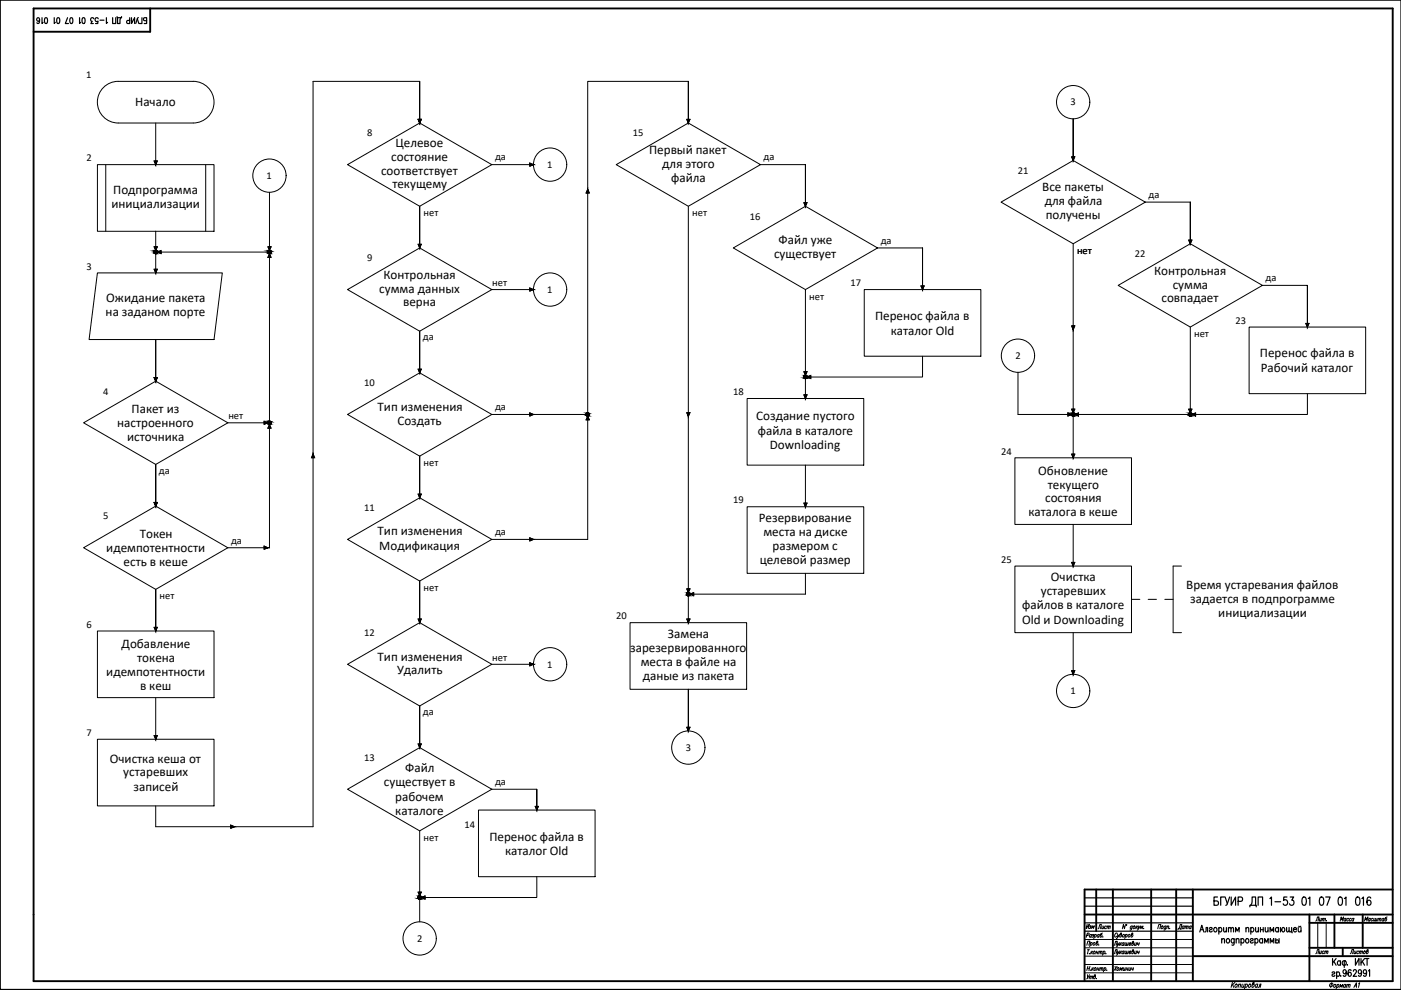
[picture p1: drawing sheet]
<svg xmlns="http://www.w3.org/2000/svg" width="297mm" height="210mm" viewBox="0 0 297 210" stroke-linecap="round" stroke-linejoin="round" font-family="sans-serif">
<!-- layer: KONTUR -->
<path d="M.1 0h296.9v209.8h-296.9z" fill="none" stroke="#000" stroke-width=".25"/>
<g fill="none" stroke="#000" stroke-width=".4">
<path d="M7.1 1.8h288.2v206.2h-288.2zM31.8 1.8v4.9h-24.7M230 193.9h65.3M232.4 188.6v8.8M236 188.6v19.4M244.1 188.6v19.4M249.4 188.6v19.4M252.9 188.6v19.4M277.6 193.9v14.1M277.6 195.7h17.7M282.9 193.9v7.1M288.9 193.9v7.1"/>
<path d="M295.3 188.6h-65.3v19.4M252.9 202.7h42.4M277.6 201h17.7M284.7 201v1.7"/>
</g>
<path d="M230 199.2h22.9M279.4 195.7v5.3M281.2 195.7v5.3M230 202.7h22.9M230 201h22.9M230 206.3h22.9M230 204.5h22.9" fill="none" stroke="#000" stroke-width=".21"/>
<g fill="none" stroke="#000" stroke-width=".21">
<path d="M230.4 198.3h.4l.1-.4-.4-.1-.2 .9M230.5 196l-.2 .9 .6-.9-.2 .9M231 196.3h.3l-.2 .2M231.2 196.5v.3h-.3M231.2 200l.2-.2a.26 .26 0 0 1 .1 .4 .26 .26 0 0 1-.4 .1M231.3 199.8l-.3 .9M231.4 196.9l.2-.6 .1 .4 .3-.4-.2 .6M231.4 198.3v-.1a.27 .27 0 0 0-.4 .1 .27 .27 0 0 0 .2 .4l.1-.1M231.4 198.1l-.1 .6M231.6 198.2h.3l-.2 .2M231.8 198.4v.2l-.3 .1M231.8 200l.2-.2a.26 .26 0 0 1 .1 .4 .26 .26 0 0 1-.4 .1z"/>
<path d="M232.1 198.3l.2-.2a.27 .27 0 0 1 .1 .4 .27 .27 0 0 1-.4 .1M232.1 198.1l-.2 .9M232.6 199.8a.27 .27 0 0 1 .1 .4 .27 .27 0 0 1-.3 .1l.1-.7 .2-.1-.3 .5M232.8 196.9l.4-.9h.3l-.2 .9M233.1 198.3l-.1-.1a.27 .27 0 0 0-.4 .1 .27 .27 0 0 0 .3 .4l.1-.1M233.1 198.1l-.2 .6M233.7 196.3l-.1 .6 .3-.2M233.7 197.8l-.3 .2-.2 .6a.25 .25 0 0 0 .4-.1 .25 .25 0 0 0-.2-.3l-.1 .1M233.8 198.6h.1M234 196.3l-.1 .6M234.6 196.5v-.1a.27 .27 0 0 0-.4 .1 .27 .27 0 0 0 .2 .4l.1-.1M234.8 196.5l.3-.1-.1 .5"/>
<path d="M234.8 196.3l-.1 .6M235.1 196.5l.3-.1-.1 .5M236.9 198v-.1a.28 .28 0 0 0-.4-.1 .28 .28 0 0 0-.1 .4v.5h.1l.3-.2M237 198.1v.6l.3-.6M237 199.9v.6l.3-.6M237 198.7l-.3 .3M237.5 199.9l-.2 .6M237.6 198.1a.25 .25 0 0 1 .2 .4 .25 .25 0 0 1-.4 0l.1-.6 .3-.1-.3 .4M237.8 199.9l-.4 .4M238.1 198.2l.1-.1a.26 .26 0 0 1 .2 .4 .26 .26 0 0 1-.4 .1zM238.3 200v-.1a.27 .27 0 0 0-.4 .2 .27 .27 0 0 0 .2 .3l.1-.1M238.3 199.9l-.1 .6"/>
<path d="M238.6 199.9l-.1 .5 .3-.1M238.6 196l-.2 .9-.2-.9-.2 .9M238.7 198.2l.1-.1a.26 .26 0 0 1 .2 .4 .26 .26 0 0 1-.4 .1M238.7 198.1l-.2 .9M238.8 196v.2zM238.9 199.9l-.1 .5 .3-.1M239.2 199.9l-.1 .6M239.3 198.2l.1-.1a.26 .26 0 0 1 .2 .4 .26 .26 0 0 1-.4 .1zM240 198.1a.25 .25 0 0 1 .2 .4 .25 .25 0 0 1-.4 0l.2-.6 .2-.1-.3 .4M240.1 196.5l-.1-.1a.25 .25 0 0 0-.3 .1 .25 .25 0 0 0 .2 .4l.1-.1M240.1 196.3l-.3 .8-.2 .1M240.2 199.9a.26 .26 0 0 1 .2 .3 .26 .26 0 0 1-.5 .1l.2-.6 .2-.1v.2l-.3 .2"/>
<path d="M240.3 196.5l.2-.2a.27 .27 0 0 1 .1 .4 .27 .27 0 0 1-.4 .1zM240.7 199.9l-.2 .5 .4-.1M240.9 196.3l-.1 .6M241 196.6l.1 .3M241 199.9l-.2 .6M241.2 199.9v.4l.3-.2M241.3 196.3l-.5 .4M241.4 196.3v.6l.3-.6M241.4 196.9l-.3 .3M241.6 199.9l-.2 .6M241.7 196.9l.2-.6 .1 .5 .3-.5-.1 .6M242.5 196.8h.1"/>
<path d="M245.5 196.9l.2-.9h.4l-.2 .9M246.3 196.5l.1-.2a.27 .27 0 0 1 .2 .4 .27 .27 0 0 1-.4 .1zM247.2 196.5v-.1a.25 .25 0 0 0-.4 .1 .25 .25 0 0 0 .2 .4l.1-.1M247.3 196.3l-.3 .8-.3 .1M247.5 196.5l.3-.1-.1 .5M247.5 196.3l-.1 .6M248 196.8h.1M249.7 197.1l.1-.2h.6v.2M249.8 196.9l.4-.9h.4l-.2 .9M251.1 196.5l-.1-.1a.3 .3 0 0 0-.3 .1 .3 .3 0 0 0 .1 .4l.2-.1M251.1 196.3l-.1 .6M251.3 196.5l.3-.1-.1 .5"/>
<path d="M251.4 196.3l-.2 .6M251.6 196.5l.4-.1-.2 .5M252.6 196.5l-.1-.1a.3 .3 0 0 0-.3 .1 .3 .3 0 0 0 .1 .4l.2-.1M252.6 196.3l-.2 .6M279 195.3l.3-.9h.4l-.3 .9M279.9 194.7l-.2 .5 .4-.1M280.2 194.7l-.2 .6M280.4 194.9l.3-.2-.1 .6M280.4 194.7l-.1 .6M280.7 194.9l.3-.2-.1 .6M281.2 195.2h.1M284.1 195.3l.3-.9 .1 .6 .4-.6-.3 .9"/>
<path d="M285.4 194.8a.24 .24 0 0 0-.4 .1 .24 .24 0 0 0 .2 .3h.1M285.4 194.7l-.2 .6M286 194.8l-.1-.1a.26 .26 0 0 0-.3 .2 .26 .26 0 0 0 .2 .3h.1M286.5 194.8a.24 .24 0 0 0-.4 .1 .24 .24 0 0 0 .2 .3h.1M287 194.8a.24 .24 0 0 0-.4 .1 .24 .24 0 0 0 .3 .3M287.1 194.7l-.2 .6M289.3 195.3l.2-.9 .1 .6 .4-.6-.2 .9M290.5 194.8a.24 .24 0 0 0-.4 .1 .24 .24 0 0 0 .2 .3h.1M290.6 194.7l-.2 .6M291.1 194.8v-.1a.26 .26 0 0 0-.4 .2 .26 .26 0 0 0 .2 .3h.1M291.3 194.7l-.1 .5 .3-.1M291.7 194.7l-.2 .5 .4-.1"/>
<path d="M292 194.7l-.2 .6M292.2 194.9l.3-.2-.1 .6M292.2 194.7l-.1 .6M292.5 194.9l.3-.2-.1 .6M293.4 194.8a.24 .24 0 0 0-.4 .1 .24 .24 0 0 0 .2 .3h.1M293.5 194.7l-.2 .6M294.1 194.4l-.3 .1-.2 .7a.25 .25 0 0 0 .4-.1 .25 .25 0 0 0-.2-.4l-.1 .1M230.4 200.4l.2-.9h.5l-.2 .9M230.5 205.3h.5M230.6 206.7v.7M230.6 201.4h.4M230.6 204.9l-.2 .9"/>
<path d="M230.8 201.4l-.3 .9M231 202.2h.1M231 206.7l-.6 .8M231 207.1l.3-.1-.1 .5M231.1 207l-.2 .5M231.1 204.9l-.2 .9M231.2 205.7h.1M231.3 207.1l.4-.1-.2 .5M231.4 201.7l-.2 .6M231.5 201.9l.1 .4M231.6 205.2l-.2 .6M231.6 205.4l.2 .4"/>
<path d="M231.7 201.7l-.4 .4M231.9 205.2l-.4 .4M232 201.7a.27 .27 0 0 1 .2 .3 .27 .27 0 0 1-.4 .1zM232 205.3l.2-.1a.27 .27 0 0 1 .2 .4 .27 .27 0 0 1-.4 0zM232.1 207a.25 .25 0 0 1 .2 .3 .25 .25 0 0 1-.5 .1l.2-.7h.2l-.3 .4M232.5 207.4h.1M232.4 202h.4M232.5 201.7l-.2 .6M232.6 205.5h.4M232.7 205.2l-.2 .6M232.8 201.7l-.1 .6M233 200.3h.1"/>
<path d="M233 205.2l-.1 .6M233.1 201.8l.3-.1-.1 .6M233.1 201.7l-.2 .6M233.2 205.3l.4-.1-.2 .6M233.3 205.2l-.2 .6M233.4 201.8l.3-.1-.1 .6M233.5 205.3l.4-.1-.1 .6M233.9 201.8l.2-.1a.27 .27 0 0 1 .2 .3 .27 .27 0 0 1-.4 .1M234 201.7l-.3 .8M234.1 205.3l.2-.1a.27 .27 0 0 1 .1 .3 .27 .27 0 0 1-.4 .1M234.2 205.2l-.3 .9M234.5 202.2h.1"/>
<path d="M234.7 205.7h.1M236.2 200.5l.3-.9h.4l-.3 .9M236.2 202.2l.3-.8h.4l-.3 .8M236.4 204.9l.2 .9M236.9 204.9l-.7 .9M236.9 205.3l.2-.1a.27 .27 0 0 1 .1 .4 .27 .27 0 0 1-.4 0zM237 201.6v.6l.3-.6M237 200.5l-.3 .3M237 202.2l-.3 .3M237.4 205.8l.1-.6 .1 .4 .4-.4-.2 .6M237.5 201.6l-.2 .6M237.5 200.1l.2 .4"/>
<path d="M237.5 201.9l.2 .3M237.8 201.6l-.4 .5M238.2 205.2l-.1 .5 .3-.1M238.3 201.8v-.1a.27 .27 0 0 0-.4 .1 .27 .27 0 0 0 .2 .4l.1-.1M238.3 201.6l-.1 .6M238.6 205.2l-.2 .6M238.6 201.6l-.1 .6 .3-.1M238.7 205.5h.4M238.8 205.2l-.1 .6M238.9 201.6l-.1 .6 .3-.1M239.2 205.2l-.2 .6M239.2 201.6l-.1 .6"/>
<path d="M239.4 200.1h.4v-.1a.25 .25 0 0 0-.4 .1 .25 .25 0 0 0 .2 .3l.1-.1M239.4 201.9h.4v-.2a.25 .25 0 0 0-.4 .2 .25 .25 0 0 0 .2 .3l.1-.1M239.4 205.2l-.1 .5 .4-.1M239.8 205.2l-.2 .6M240 205.2v.4l.3-.2M240.2 201.6a.26 .26 0 0 1 .2 .4 .26 .26 0 0 1-.5 .1l.2-.7h.2l-.3 .4M240.3 205.2l-.1 .6M240.7 201.6l-.2 .6 .4-.1M241 201.6l-.2 .6M241.2 201.6v.4l.3-.2M241.6 201.6l-.2 .6M261.3 208.3l-.3 1.1"/>
<path d="M261.4 208.7l.1 .7M261.8 208.3l-.7 .7M261.9 208.8l.2-.2a.32 .32 0 0 1 .2 .5 .32 .32 0 0 1-.5 .1zM262.6 208.8l.3-.2 .1 .1-.1 .7M262.7 208.6l-.2 .8M263.4 208.6l-.1 .7 .1 .1 .3-.2M263.8 208.6l-.2 .8M264.1 208.8l.2-.2a.32 .32 0 0 1 .1 .5 .32 .32 0 0 1-.4 .1M264.1 208.6l-.3 1.1M264.8 208.8l.2-.2a.32 .32 0 0 1 .2 .5 .32 .32 0 0 1-.5 .1zM265.7 208.6a.33 .33 0 0 1 .2 .5 .33 .33 0 0 1-.5 .1l.2-.8 .3-.1-.1 .2-.3 .3M266.6 208.8v-.1a.35 .35 0 0 0-.4 .2 .35 .35 0 0 0 .1 .5l.2-.2"/>
<path d="M266.7 208.6l-.2 .8M266.8 209.4l.1-.1 .2-.7h.3l-.2 .8M279 202.2l.3-.9h.4l-.3 .9M279.9 201.6l-.2 .6 .4-.2M280.2 201.6l-.2 .6M280.8 201.8l-.1-.1a.27 .27 0 0 0-.3 .1 .27 .27 0 0 0 .2 .4l.1-.1M280.9 201.8l.4-.1-.2 .5M281 201.6l-.2 .6M281.3 201.8l.3-.1-.1 .5M282.4 208.4l-.3 1M282.8 208.8l.2-.1a.29 .29 0 0 1 .2 .4 .29 .29 0 0 1-.4 .1zM283.5 208.8l.2-.1a.29 .29 0 0 1 .1 .4 .29 .29 0 0 1-.4 .1"/>
<path d="M283.5 208.7l-.2 1M284 209.4l.2-.7 .1 .5 .4-.5-.2 .7M285.3 208.8v-.1a.32 .32 0 0 0-.4 .2 .32 .32 0 0 0 .1 .5l.2-.2M285.3 208.7l-.1 .7M285.6 208.9l.3-.2-.1 .7M285.6 208.7l-.1 .7M285.9 208.9l.4-.2-.2 .7M286.3 202.2l.3-.9h.4l-.2 .9M287 209.4l.6-1v1M287.2 201.6l-.2 .6 .4-.2M287.2 209h.4M287.5 201.6l-.1 .6"/>
<path d="M288.1 208.6l.2-.2-.3 1M288.1 201.8l-.1-.1a.27 .27 0 0 0-.3 .1 .27 .27 0 0 0 .2 .4l.1-.1M288.3 201.8l.3-.1-.1 .5M288.3 201.6l-.2 .6M288.6 201.8l.3-.1-.1 .5M289.2 201.8l.1-.2a.27 .27 0 0 1 .2 .4 .27 .27 0 0 1-.4 .1zM289.9 201.6a.26 .26 0 0 1 .2 .4 .26 .26 0 0 1-.4 0l.1-.6 .3-.1-.1 .2-.3 .3"/>
<circle cx="282.2" cy="208.8" r=".38"/>
</g>
<!-- layer: 0 -->
<path d="M230 197.4h22.9M230 195.7h22.9M230 192.1h22.9M230 190.4h22.9M277.6 208h.1" fill="none" stroke="#000" stroke-width=".25"/>
<g fill="none" stroke="#000" stroke-width=".21">
<path d="M25.1 17.2a4.4 4.4 0 0 0-4.5 4.5 4.4 4.4 0 0 0 4.5 4.4h15.9a4.4 4.4 0 0 0 4.4-4.4 4.4 4.4 0 0 0-4.4-4.5M25.1 17.3h15.9M89 17.3h-22.6v158h-33.4v-4.4M145.9 17.3h-21.3v97.1h-20.3M20.7 34.9h24.7v14.1h-24.7zM22.4 34.9v14.1M33 26.1v8.8l.3-.8h-.6l.3 .8M43.6 34.9v14.1M73.7 34.9l15.3-8.8 15.3 8.8-15.3 8.8zM88.7 25.3h.6l-.3 .8zM89 26.1v-8.8v8.8M104.3 34.9h8.8"/>
<path d="M112.3 34.6l.8 .3-.8 .3zM130.6 34.9l15.3-8.8 15.3 8.8-15.3 8.8zM145.6 25.3h.7l-.4 .8zM145.9 26.1v-8.8v8.8M161.2 34.9h9.6v8.8v-8.8M227.2 33.3h.7l-.4 .7zM227.5 34v-8.8v8.8M20.7 57.9h26.4l-1.7 14.1h-26.5zM32.7 52.3h.6l-.3 .8zM33 53.4v4.5l.3-.8h-.6l.3 .8M33 53.4h24.1v62.7h-8.8M33 49v4.4"/>
<path d="M33.4 53.4l.7-.3v.7zM56.8 52.3h.7l-.4 .8zM57.1 53.8l.4 .8h-.7zM57.1 40.8v12.6M88.7 51.8h.6l-.3 .8zM89 52.6v-8.9v8.9M124.6 40.1l.3 .8h-.6zM145.9 43.7v88.3M155.5 52.6l15.3-8.9 15.3 8.9-15.3 8.8zM170.4 43h.7l-.3 .7zM186.1 52.6h9.5v8.8v-8.8M212.2 42.9l15.3-8.9 15.3 8.9-15.3 8.8z"/>
<path d="M227.5 51.7v36.2h24.5M242.8 42.9h9.6M252 50.9h.7l-.3 .8zM252.4 51.7v-8.8v8.8M33 72v8.8l.3-.8h-.6l.3 .8M73.7 61.4l15.3-8.8 15.3 8.8-15.3 8.8zM88.7 78.3h.6l-.3 .8zM89 79.1v-8.9v8.9M104.3 61.4h8.8M112.3 61.1l.8 .3-.8 .3zM170.4 78.8h.7l-.3 .8zM170.8 61.4v23.1"/>
<path d="M171.1 79.9l.8-.3v.7zM183.2 61.4h24.8v14.1h-24.8zM195.3 60.6h.6l-.3 .8zM195.6 75.5v4.4h-24.8M215.8 78.9v9h11.7M227.2 69.1h.7l-.4 .8zM237.1 60.5l15.3-8.8 15.3 8.8-15.3 8.8zM252.4 69.3v18.6h24.8v-4.4M264.8 69.3h24.7v14.2h-24.7zM267.7 60.5h9.5v8.8v-8.8M276.9 68.6h.6l-.3 .7zM17.7 89.6l15.3-8.8 15.3 8.8-15.3 8.9z"/>
<path d="M48.3 89.6h8.8M56 89.3l.8 .3-.8 .4zM57.1 90l.4 .8h-.7zM66.4 96.3l.3 .7h-.7zM73.7 87.9l15.3-8.8 15.3 8.8-15.3 8.8zM104.3 87.9h20.3M112.3 87.5l.8 .4-.8 .3zM124.6 88.2l.3 .8h-.6zM145.6 87.5h.7l-.4 .8zM158.4 84.5h24.7v14.1h-24.7zM170.4 83.7h.7l-.3 .8zM170.8 98.6v8.8l.3-.7h-.7l.4 .7"/>
<path d="M215.2 97.1h24.7v14.1h-24.7zM226.4 87.5l.8 .4-.8 .3zM227.2 86.8h.7l-.4 .7zM227.5 88.2v8.9l.4-.8h-.7l.3 .8M227.9 87.9l.8-.4v.7zM252 86.8h.7l-.3 .7zM252.7 87.9l.8-.4v.7zM17.7 116.1l15.3-8.8 15.3 8.8-15.3 8.9zM32.7 106.5h.6l-.3 .8zM33 107.3v-8.8v8.8M56 115.8l.8 .3-.8 .4zM73.7 114.4l15.3-8.9 15.3 8.9-15.3 8.8z"/>
<path d="M88.7 104.8h.6l-.3 .7zM89 105.5v-8.8v8.8M112.3 114l.8 .4-.8 .3zM158.4 107.4h24.7v14.2h-24.7zM227.5 111.2v8.8l.4-.8h-.7l.3 .8M20.7 133.8h24.7v14.1h-24.7zM32.7 133h.6l-.3 .8zM33 133.8v-8.8v8.8M88.7 131.2h.6l-.3 .8zM89 132v-8.8v8.8M133.6 132h24.7v14.1h-24.7zM145.6 131.2h.7l-.4 .8z"/>
<path d="M145.6 124.9h.7l-.4 .7zM146.3 126l.8-.4v.7zM170.8 121.6v4.4h-24.9M215.2 120h24.7v14.1h-24.7zM227.5 134.1v8.9l.4-.8h-.7l.3 .8M239.9 127.1h1.8M243.4 127.1h1.8M247 127.1h1.7M250.5 120h-1.8v14.1h1.8M20.7 156.7h24.7v14.2h-24.7zM33 147.9v8.8l.3-.7h-.6l.3 .7M73.7 140.8l15.3-8.8 15.3 8.8-15.3 8.9z"/>
<path d="M88.7 157.7h.6l-.3 .8zM89 158.5v-8.8v8.8M104.3 140.8h8.8M112.3 140.5l.8 .3-.8 .4zM145.6 154.2h.7l-.4 .8zM145.9 155v-8.9v8.9M48.9 174.9l.8 .4-.8 .3zM73.7 167.3l15.3-8.8 15.3 8.8-15.3 8.9zM89 176.2v19.2M101.4 171.7h24.8v14.2h-24.8zM104.3 167.3h9.5v4.4v-4.4M113.5 171h.6l-.3 .7z"/>
<path d="M88.7 189.2h.6l-.3 .7zM89.3 190.3l.8-.3v.6zM113.8 185.9v4.4h-24.8"/>
<circle cx="57.1" cy="37.2" r="3.5"/>
<circle cx="116.6" cy="34.9" r="3.5"/>
<circle cx="227.5" cy="21.7" r="3.5"/>
<circle cx="33" cy="53.4" r=".35"/>
<circle cx="57.1" cy="53.4" r=".35"/>
<circle cx="116.6" cy="61.4" r="3.5"/>
<circle cx="170.8" cy="79.9" r=".35"/>
<circle cx="215.8" cy="75.4" r="3.5"/>
<circle cx="57.1" cy="89.6" r=".35"/>
<circle cx="124.6" cy="87.9" r=".35"/>
<circle cx="227.5" cy="87.9" r=".35"/>
<circle cx="252.4" cy="87.9" r=".35"/>
<circle cx="145.9" cy="126" r=".35"/>
<circle cx="116.6" cy="140.8" r="3.5"/>
<circle cx="145.9" cy="158.5" r="3.5"/>
<circle cx="227.5" cy="146.5" r="3.5"/>
<circle cx="89" cy="199" r="3.5"/>
<circle cx="89" cy="190.3" r=".35"/>
</g>
<g fill="#000" stroke="#000" stroke-width=".21">
<path d="M32.9 53.1h.1zM33 53.8h.1zM57 53.1h.1zM57.1 53.8h.2zM170.7 79.6h.1zM57 89.3h.1zM57.1 90h.2zM124.5 87.5h.1zM124.6 88.2h.1zM170.8 80.3h.1zM227.4 87.5h.1zM227.5 88.2h.2z"/>
<path d="M252.2 87.5h.2zM252.4 88.2h.1zM145.8 125.6h.1zM145.9 126.3h.2zM88.9 190h.1zM89 190.6h.1z"/>
<path d="M32.7 34.1h.3v.8zM33 34.1v.8l.3-.8z"/>
<path d="M88.7 25.3h.3v.8zM89 25.3v.8l.3-.8z"/>
<path d="M88.7 25.3h.3v.8zM89 25.3v.8l.3-.8z"/>
<path d="M112.3 34.6l.8 .3h-.8zM112.3 34.9v.3l.8-.3z"/>
<path d="M145.6 25.3h.3v.8zM145.9 25.3v.8l.4-.8z"/>
<path d="M227.2 33.3h.3v.7zM227.5 33.3v.7l.4-.7z"/>
<path d="M32.7 57.1h.3v.8zM33 57.1v.8l.3-.8z"/>
<path d="M32.7 52.3h.3v.8zM33 52.3v.8l.3-.8z"/>
<path d="M32.9 53.1h.1zM32.8 53.1h.2z"/>
<path d="M32.8 53.1l.2 .1zM32.8 53.2h.2z"/>
<path d="M32.8 53.2h.2zM32.8 53.2h.2z"/>
<path d="M32.7 53.2l.3 .1zM32.7 53.2l.3 .1z"/>
<path d="M32.7 53.3h.3zM32.7 53.3h.3z"/>
<path d="M32.7 53.3l.3 .1zM32.7 53.3l.3 .1z"/>
<path d="M32.7 53.4h.3zM32.7 53.4h.3z"/>
<path d="M32.7 53.4l.3 .1zM32.7 53.4l.3 .1z"/>
<path d="M32.7 53.5l.3 .1zM32.7 53.5l.3 .1z"/>
<path d="M32.7 53.6h.3zM32.7 53.6h.3z"/>
<path d="M32.7 53.6l.3 .1zM32.7 53.6l.3 .1z"/>
<path d="M32.7 53.7h.3zM32.7 53.7h.3z"/>
<path d="M32.8 53.7l.2 .1zM32.8 53.7l.2 .1z"/>
<path d="M32.8 53.8h.2zM32.8 53.8h.2z"/>
<path d="M32.9 53.8h.1zM32.9 53.8h.1z"/>
<path d="M33 53.1h.1zM33 53.1h.1z"/>
<path d="M33 53.1h.2zM33 53.1h.2z"/>
<path d="M33 53.1l.2 .1zM33 53.1l.2 .1z"/>
<path d="M33 53.8h.2zM33 53.8h.1z"/>
<path d="M33 53.2h.3zM33 53.2h.3z"/>
<path d="M33 53.7h.2zM33 53.7l.2 .1z"/>
<path d="M33 53.2l.3 .1zM33 53.2l.3 .1z"/>
<path d="M33 53.7h.3zM33 53.7h.2z"/>
<path d="M33 53.3h.3zM33 53.3h.3z"/>
<path d="M33 53.6h.3zM33 53.6l.3 .1z"/>
<path d="M33 53.3l.4 .1zM33 53.3l.4 .1z"/>
<path d="M33 53.6h.3zM33 53.6h.3z"/>
<path d="M33 53.4h.4zM33 53.4h.4z"/>
<path d="M33 53.4l.4 .1zM33 53.4l.4 .1z"/>
<path d="M33 53.5h.4zM33 53.5l.3 .1z"/>
<path d="M33.4 53.4l.7-.3v.3zM33.4 53.4l.7 .4v-.4z"/>
<path d="M56.8 52.3h.3v.8zM57.1 52.3v.8l.4-.8z"/>
<path d="M57 53.1h.1zM57 53.1h.1z"/>
<path d="M57 53.1l.1 .1zM56.9 53.2h.2z"/>
<path d="M56.9 53.2h.2zM56.9 53.2h.2z"/>
<path d="M56.9 53.2l.2 .1zM56.9 53.2l.2 .1z"/>
<path d="M56.8 53.3h.3zM56.8 53.3h.3z"/>
<path d="M56.8 53.3l.3 .1zM56.8 53.3l.3 .1z"/>
<path d="M56.8 53.4h.3zM56.8 53.4h.3z"/>
<path d="M56.8 53.4l.3 .1zM56.8 53.4l.3 .1z"/>
<path d="M56.8 53.5l.3 .1zM56.8 53.5l.3 .1z"/>
<path d="M56.8 53.6h.3zM56.8 53.6h.3z"/>
<path d="M56.8 53.6l.3 .1zM56.8 53.6l.3 .1z"/>
<path d="M56.9 53.7h.2zM56.9 53.7h.2z"/>
<path d="M56.9 53.7l.2 .1zM56.9 53.7l.2 .1z"/>
<path d="M57 53.8h.1zM57 53.8h.1z"/>
<path d="M57 53.8h.1zM57 53.8h.1z"/>
<path d="M57.1 53.1h.2zM57.1 53.1h.2z"/>
<path d="M57.1 53.1h.2zM57.1 53.1h.2z"/>
<path d="M57.1 53.1l.3 .1zM57.1 53.1l.3 .1z"/>
<path d="M57.1 53.8h.2zM57.1 53.8h.2z"/>
<path d="M57.1 53.2h.3zM57.1 53.2h.3z"/>
<path d="M57.1 53.7h.3zM57.1 53.7l.2 .1z"/>
<path d="M57.1 53.2l.3 .1zM57.1 53.2l.3 .1z"/>
<path d="M57.1 53.7h.3zM57.1 53.7h.3z"/>
<path d="M57.1 53.3h.4zM57.1 53.3h.4z"/>
<path d="M57.1 53.6h.3zM57.1 53.6l.3 .1z"/>
<path d="M57.1 53.3l.4 .1zM57.1 53.3l.4 .1z"/>
<path d="M57.1 53.6h.4zM57.1 53.6h.3z"/>
<path d="M57.1 53.8v.8h.4zM57.1 53.8v.8h-.3z"/>
<path d="M57.1 53.4h.4zM57.1 53.4h.4z"/>
<path d="M57.1 53.4l.4 .1zM57.1 53.4l.4 .1z"/>
<path d="M57.1 53.5h.4zM57.1 53.5l.4 .1z"/>
<path d="M88.7 51.8h.3v.8zM89 51.8v.8l.3-.8z"/>
<path d="M124.6 40.1v.8h.3zM124.6 40.1v.8h-.3z"/>
<path d="M170.4 43h.4v.7zM170.8 43v.7l.3-.7z"/>
<path d="M252 50.9h.4v.8zM252.4 50.9v.8l.3-.8z"/>
<path d="M88.7 78.3h.3v.8zM89 78.3v.8l.3-.8z"/>
<path d="M112.3 61.1l.8 .3h-.8zM112.3 61.4v.3l.8-.3z"/>
<path d="M170.4 78.8h.4v.8zM170.8 78.8v.8l.3-.8z"/>
<path d="M170.7 79.6h.1zM170.6 79.6h.2z"/>
<path d="M170.6 79.6l.2 .1zM170.5 79.7h.3z"/>
<path d="M170.5 79.7h.3zM170.5 79.7h.3z"/>
<path d="M170.5 79.7l.3 .1zM170.5 79.7l.3 .1z"/>
<path d="M170.5 79.8h.3zM170.5 79.8h.3z"/>
<path d="M170.4 79.8l.4 .1zM170.4 79.8l.4 .1z"/>
<path d="M170.4 79.9h.4zM170.4 79.9h.4z"/>
<path d="M170.4 79.9l.4 .1zM170.4 79.9l.4 .1z"/>
<path d="M170.4 80l.4 .1zM170.4 80l.4 .1z"/>
<path d="M170.8 79.6h.1zM170.8 79.6h.1z"/>
<path d="M170.8 79.6h.1zM170.8 79.6h.1z"/>
<path d="M170.8 79.6l.2 .1zM170.8 79.6l.2 .1z"/>
<path d="M170.8 79.7h.2zM170.8 79.7h.2z"/>
<path d="M170.8 79.7l.3 .1zM170.8 79.7l.3 .1z"/>
<path d="M170.8 79.8h.3zM170.8 79.8h.3z"/>
<path d="M170.8 79.8l.3 .1zM170.8 79.8l.3 .1z"/>
<path d="M170.8 79.9h.3zM170.8 79.9h.3z"/>
<path d="M170.8 79.9l.3 .1zM170.8 79.9l.3 .1z"/>
<path d="M170.8 80h.3zM170.8 80l.3 .1z"/>
<path d="M171.1 79.9l.8-.3v.3zM171.1 79.9l.8 .4v-.4z"/>
<path d="M195.3 60.6h.3v.8zM195.6 60.6v.8l.3-.8z"/>
<path d="M227.2 69.1h.3v.8zM227.5 69.1v.8l.4-.8z"/>
<path d="M276.9 68.6h.3v.7zM277.2 68.6v.7l.3-.7z"/>
<path d="M32.7 80h.3v.8zM33 80v.8l.3-.8z"/>
<path d="M32.7 80h.3v.8zM33 80v.8l.3-.8z"/>
<path d="M56 89.3l.8 .3h-.8zM56 89.6v.4l.8-.4z"/>
<path d="M57 89.3h.1zM57 89.3h.1z"/>
<path d="M57 89.3l.1 .1zM56.9 89.4h.2z"/>
<path d="M56.9 89.4h.2zM56.9 89.4h.2z"/>
<path d="M56.9 89.4l.2 .1zM56.9 89.4l.2 .1z"/>
<path d="M56.8 89.5h.3zM56.8 89.5h.3z"/>
<path d="M56.8 89.5l.3 .1zM56.8 89.5l.3 .1z"/>
<path d="M56.8 89.6h.3zM56.8 89.6h.3z"/>
<path d="M56.8 89.6l.3 .1zM56.8 89.6l.3 .1z"/>
<path d="M56.8 89.7l.3 .1zM56.8 89.7l.3 .1z"/>
<path d="M56.8 89.8h.3zM56.8 89.8h.3z"/>
<path d="M56.8 89.8l.3 .1zM56.8 89.8l.3 .1z"/>
<path d="M56.9 89.9h.2zM56.9 89.9h.2z"/>
<path d="M56.9 89.9l.2 .1zM56.9 89.9l.2 .1z"/>
<path d="M57 90h.1zM57 90h.1z"/>
<path d="M57 90h.1zM57 90h.1z"/>
<path d="M57.1 89.3h.2zM57.1 89.3h.2z"/>
<path d="M57.1 89.3h.2zM57.1 89.3h.2z"/>
<path d="M57.1 89.3l.3 .1zM57.1 89.3l.3 .1z"/>
<path d="M57.1 90h.2zM57.1 90h.2z"/>
<path d="M57.1 89.4h.3zM57.1 89.4h.3z"/>
<path d="M57.1 89.9h.3zM57.1 89.9l.2 .1z"/>
<path d="M57.1 89.4l.3 .1zM57.1 89.4l.3 .1z"/>
<path d="M57.1 89.9h.3zM57.1 89.9h.3z"/>
<path d="M57.1 89.5h.4zM57.1 89.5h.4z"/>
<path d="M57.1 89.8h.3zM57.1 89.8l.3 .1z"/>
<path d="M57.1 89.5l.4 .1zM57.1 89.5l.4 .1z"/>
<path d="M57.1 89.8h.4zM57.1 89.8h.3z"/>
<path d="M57.1 90v.8h.4zM57.1 90v.8h-.3z"/>
<path d="M57.1 89.6h.4zM57.1 89.6h.4z"/>
<path d="M57.1 89.6l.4 .1zM57.1 89.6l.4 .1z"/>
<path d="M57.1 89.7h.4zM57.1 89.7l.4 .1z"/>
<path d="M66.4 96.3v.7h.3zM66.4 96.3v.7h-.4z"/>
<path d="M112.3 87.5l.8 .4h-.8zM112.3 87.9v.3l.8-.3z"/>
<path d="M124.5 87.5l.1 .1zM124.4 87.6h.2z"/>
<path d="M124.4 87.6h.2zM124.4 87.6h.2z"/>
<path d="M124.4 87.6l.2 .1zM124.3 87.7h.3z"/>
<path d="M124.3 87.7h.3zM124.3 87.7h.3z"/>
<path d="M124.3 87.7l.3 .1zM124.3 87.7l.3 .1z"/>
<path d="M124.3 87.8h.3zM124.3 87.8h.3z"/>
<path d="M124.3 87.8l.3 .1zM124.3 87.8l.3 .1z"/>
<path d="M124.3 87.9h.3zM124.3 87.9h.3z"/>
<path d="M124.3 87.9l.3 .1zM124.3 87.9l.3 .1z"/>
<path d="M124.3 88l.3 .1zM124.3 88l.3 .1z"/>
<path d="M124.3 88.1h.3zM124.3 88.1h.3z"/>
<path d="M124.3 88.1l.3 .1zM124.3 88.1l.3 .1z"/>
<path d="M124.4 88.2h.2zM124.4 88.2h.2z"/>
<path d="M124.4 88.2h.2zM124.4 88.2h.2z"/>
<path d="M124.5 88.2h.1zM124.5 88.2h.1z"/>
<path d="M124.6 87.5h.1zM124.6 87.5h.1z"/>
<path d="M124.6 87.5l.2 .1zM124.6 87.5l.2 .1z"/>
<path d="M124.6 87.6h.2zM124.6 87.6h.2z"/>
<path d="M124.6 88.2h.2zM124.6 88.2h.1z"/>
<path d="M124.6 87.6l.3 .1zM124.6 87.6l.3 .1z"/>
<path d="M124.6 88.2h.2zM124.6 88.2h.2z"/>
<path d="M124.6 87.7h.3zM124.6 87.7h.3z"/>
<path d="M124.6 88.1h.3zM124.6 88.1l.2 .1z"/>
<path d="M124.6 87.7l.3 .1zM124.6 87.7l.3 .1z"/>
<path d="M124.6 88.1h.3zM124.6 88.1h.3z"/>
<path d="M124.6 87.8h.4zM124.6 87.8h.4z"/>
<path d="M124.6 88h.3zM124.6 88l.3 .1z"/>
<path d="M124.6 88.2v.8h.3zM124.6 88.2v.8h-.3z"/>
<path d="M124.6 87.8l.4 .1zM124.6 87.8l.4 .1z"/>
<path d="M124.6 87.9h.4zM124.6 87.9l.3 .1z"/>
<path d="M124.6 87.9h.4zM124.6 87.9h.4z"/>
<path d="M145.6 87.5h.3v.8zM145.9 87.5v.8l.4-.8z"/>
<path d="M170.4 83.7h.4v.8zM170.8 83.7v.8l.3-.8z"/>
<path d="M170.4 80.1h.4zM170.4 80.1h.4z"/>
<path d="M170.5 80.1l.3 .1zM170.5 80.1l.3 .1z"/>
<path d="M170.5 80.2h.3zM170.5 80.2h.3z"/>
<path d="M170.5 80.2h.3zM170.5 80.2h.3z"/>
<path d="M170.6 80.2l.2 .1zM170.6 80.2l.2 .1z"/>
<path d="M170.7 80.3h.1zM170.7 80.3h.1z"/>
<path d="M170.8 80.2h.1zM170.8 80.2l.1 .1z"/>
<path d="M170.8 80.2h.2zM170.8 80.2h.1z"/>
<path d="M170.8 80.2h.2zM170.8 80.2h.2z"/>
<path d="M170.8 80.1h.3zM170.8 80.1l.2 .1z"/>
<path d="M170.8 80.1h.3zM170.8 80.1h.3z"/>
<path d="M226.4 87.5l.8 .4h-.8zM226.4 87.9v.3l.8-.3z"/>
<path d="M227.2 86.8h.3v.7zM227.5 86.8v.7l.4-.7z"/>
<path d="M227.2 96.3h.3v.8zM227.5 96.3v.8l.4-.8z"/>
<path d="M227.4 87.5l.1 .1zM227.4 87.6h.1z"/>
<path d="M227.4 87.6h.1zM227.4 87.6h.1z"/>
<path d="M227.3 87.6l.2 .1zM227.3 87.7h.2z"/>
<path d="M227.3 87.7h.2zM227.3 87.7h.2z"/>
<path d="M227.2 87.7l.3 .1zM227.2 87.7l.3 .1z"/>
<path d="M227.2 87.8h.3zM227.2 87.8h.3z"/>
<path d="M227.2 87.8l.3 .1zM227.2 87.8l.3 .1z"/>
<path d="M227.2 87.9h.3zM227.2 87.9h.3z"/>
<path d="M227.2 87.9l.3 .1zM227.2 87.9l.3 .1z"/>
<path d="M227.2 88l.3 .1zM227.2 88l.3 .1z"/>
<path d="M227.2 88.1h.3zM227.2 88.1h.3z"/>
<path d="M227.3 88.1l.2 .1zM227.3 88.1l.2 .1z"/>
<path d="M227.3 88.2h.2zM227.3 88.2h.2z"/>
<path d="M227.4 88.2h.1zM227.4 88.2h.1z"/>
<path d="M227.4 88.2h.1zM227.4 88.2h.1z"/>
<path d="M227.5 87.5h.2zM227.5 87.5h.2z"/>
<path d="M227.5 87.5l.2 .1zM227.5 87.5l.2 .1z"/>
<path d="M227.5 87.6h.3zM227.5 87.6h.3z"/>
<path d="M227.5 88.2h.2zM227.5 88.2h.2z"/>
<path d="M227.5 87.6l.3 .1zM227.5 87.6l.3 .1z"/>
<path d="M227.5 88.2h.3zM227.5 88.2h.2z"/>
<path d="M227.5 87.7h.3zM227.5 87.7h.3z"/>
<path d="M227.5 88.1h.3zM227.5 88.1l.3 .1z"/>
<path d="M227.5 87.7l.4 .1zM227.5 87.7l.4 .1z"/>
<path d="M227.5 88.1h.3zM227.5 88.1h.3z"/>
<path d="M227.5 87.8h.4zM227.5 87.8h.4z"/>
<path d="M227.5 88h.4zM227.5 88l.3 .1z"/>
<path d="M227.5 87.8l.4 .1zM227.5 87.8l.4 .1z"/>
<path d="M227.5 87.9h.4zM227.5 87.9h.4z"/>
<path d="M227.5 87.9h.4zM227.5 87.9l.4 .1z"/>
<path d="M227.9 87.9l.8-.4v.4zM227.9 87.9l.8 .3v-.3z"/>
<path d="M252 86.8h.4v.7zM252.4 86.8v.7l.3-.7z"/>
<path d="M252.2 87.5l.2 .1zM252.2 87.6h.2z"/>
<path d="M252.2 87.6h.2zM252.1 87.6h.3z"/>
<path d="M252.1 87.6l.3 .1zM252.1 87.6l.3 .1z"/>
<path d="M252.1 87.7h.3zM252.1 87.7h.3z"/>
<path d="M252.1 87.7l.3 .1zM252.1 87.7l.3 .1z"/>
<path d="M252 87.8h.4zM252 87.8h.4z"/>
<path d="M252 87.8l.4 .1zM252 87.8l.4 .1z"/>
<path d="M252 87.9h.4zM252 87.9h.4z"/>
<path d="M252 87.9l.4 .1zM252 87.9l.4 .1z"/>
<path d="M252 88l.4 .1zM252 88l.4 .1z"/>
<path d="M252.1 88.1h.3zM252.1 88.1h.3z"/>
<path d="M252.1 88.1l.3 .1zM252.1 88.1l.3 .1z"/>
<path d="M252.1 88.2h.3zM252.1 88.2h.3z"/>
<path d="M252.2 88.2h.2zM252.2 88.2h.2z"/>
<path d="M252.2 88.2h.2zM252.2 88.2h.2z"/>
<path d="M252.4 87.5h.1zM252.4 87.5h.1z"/>
<path d="M252.4 87.5l.1 .1zM252.4 87.5l.1 .1z"/>
<path d="M252.4 87.6h.2zM252.4 87.6h.2z"/>
<path d="M252.4 88.2h.1zM252.4 88.2h.1z"/>
<path d="M252.4 87.6l.2 .1zM252.4 87.6l.2 .1z"/>
<path d="M252.4 88.2h.2zM252.4 88.2h.1z"/>
<path d="M252.4 87.7h.3zM252.4 87.7h.3z"/>
<path d="M252.4 88.1h.2zM252.4 88.1l.2 .1z"/>
<path d="M252.4 87.7l.3 .1zM252.4 87.7l.3 .1z"/>
<path d="M252.4 88.1h.3zM252.4 88.1h.2z"/>
<path d="M252.4 87.8h.3zM252.4 87.8h.3z"/>
<path d="M252.4 88h.3zM252.4 88l.3 .1z"/>
<path d="M252.4 87.8l.3 .1zM252.4 87.8l.3 .1z"/>
<path d="M252.4 87.9h.3zM252.4 87.9h.3z"/>
<path d="M252.4 87.9h.3zM252.4 87.9l.3 .1z"/>
<path d="M252.7 87.9l.8-.4v.4zM252.7 87.9l.8 .3v-.3z"/>
<path d="M32.7 106.5h.3v.8zM33 106.5v.8l.3-.8z"/>
<path d="M32.7 106.5h.3v.8zM33 106.5v.8l.3-.8z"/>
<path d="M56 115.8l.8 .3h-.8zM56 116.1v.4l.8-.4z"/>
<path d="M88.7 104.8h.3v.7zM89 104.8v.7l.3-.7z"/>
<path d="M112.3 114l.8 .4h-.8zM112.3 114.4v.3l.8-.3z"/>
<path d="M170.4 106.7h.4v.7zM170.8 106.7v.7l.3-.7z"/>
<path d="M227.2 119.2h.3v.8zM227.5 119.2v.8l.4-.8z"/>
<path d="M32.7 133h.3v.8zM33 133v.8l.3-.8z"/>
<path d="M88.7 131.2h.3v.8zM89 131.2v.8l.3-.8z"/>
<path d="M145.6 131.2h.3v.8zM145.9 131.2v.8l.4-.8z"/>
<path d="M145.6 124.9h.3v.7zM145.9 124.9v.7l.4-.7z"/>
<path d="M145.8 125.6l.1 .1zM145.8 125.7h.1z"/>
<path d="M145.8 125.7h.1zM145.7 125.7h.2z"/>
<path d="M145.7 125.7l.2 .1zM145.7 125.7l.2 .1z"/>
<path d="M145.7 125.8h.2zM145.7 125.8h.2z"/>
<path d="M145.6 125.8l.3 .1zM145.6 125.8l.3 .1z"/>
<path d="M145.6 125.9h.3zM145.6 125.9h.3z"/>
<path d="M145.6 125.9l.3 .1zM145.6 125.9l.3 .1z"/>
<path d="M145.6 126h.3zM145.6 126h.3z"/>
<path d="M145.6 126l.3 .1zM145.6 126l.3 .1z"/>
<path d="M145.6 126.1l.3 .1zM145.6 126.1l.3 .1z"/>
<path d="M145.6 126.2h.3zM145.6 126.2h.3z"/>
<path d="M145.7 126.2l.2 .1zM145.7 126.2l.2 .1z"/>
<path d="M145.7 126.3h.2zM145.7 126.3h.2z"/>
<path d="M145.8 126.3h.1zM145.8 126.3h.1z"/>
<path d="M145.8 126.3h.1zM145.8 126.3h.1z"/>
<path d="M145.9 125.6h.2zM145.9 125.6h.2z"/>
<path d="M145.9 125.6l.2 .1zM145.9 125.6l.2 .1z"/>
<path d="M145.9 125.7h.3zM145.9 125.7h.3z"/>
<path d="M145.9 126.3h.2zM145.9 126.3h.2z"/>
<path d="M145.9 125.7l.3 .1zM145.9 125.7l.3 .1z"/>
<path d="M145.9 126.3h.3zM145.9 126.3h.2z"/>
<path d="M145.9 125.8h.3zM145.9 125.8h.3z"/>
<path d="M145.9 126.2h.3zM145.9 126.2l.3 .1z"/>
<path d="M145.9 125.8l.4 .1zM145.9 125.8l.4 .1z"/>
<path d="M145.9 126.2h.3zM145.9 126.2h.3z"/>
<path d="M145.9 125.9h.4zM145.9 125.9h.4z"/>
<path d="M145.9 126.1h.4zM145.9 126.1l.3 .1z"/>
<path d="M145.9 125.9l.4 .1zM145.9 125.9l.4 .1z"/>
<path d="M145.9 126h.4zM145.9 126l.4 .1z"/>
<path d="M145.9 126h.4zM145.9 126h.4z"/>
<path d="M146.3 126l.8-.4v.4zM146.3 126l.8 .3v-.3z"/>
<path d="M32.7 156h.3v.7zM33 156v.7l.3-.7z"/>
<path d="M88.7 157.7h.3v.8zM89 157.7v.8l.3-.8z"/>
<path d="M112.3 140.5l.8 .3h-.8zM112.3 140.8v.4l.8-.4z"/>
<path d="M145.6 154.2h.3v.8zM145.9 154.2v.8l.4-.8z"/>
<path d="M227.2 142.2h.3v.8zM227.5 142.2v.8l.4-.8z"/>
<path d="M48.9 174.9l.8 .4h-.8zM48.9 175.3v.3l.8-.3z"/>
<path d="M113.5 171h.3v.7zM113.8 171v.7l.3-.7z"/>
<path d="M88.7 189.2h.3v.7zM89 189.2v.7l.3-.7z"/>
<path d="M88.9 190h.1zM88.8 190h.2z"/>
<path d="M88.8 190h.2zM88.8 190h.2z"/>
<path d="M88.8 190l.2 .1zM88.8 190l.2 .1z"/>
<path d="M88.7 190.1h.3zM88.7 190.1h.3z"/>
<path d="M88.7 190.1l.3 .1zM88.7 190.1l.3 .1z"/>
<path d="M88.7 190.2h.3zM88.7 190.2h.3z"/>
<path d="M88.6 190.2l.4 .1zM88.6 190.2l.4 .1z"/>
<path d="M88.6 190.3l.4 .1zM88.6 190.3l.4 .1z"/>
<path d="M88.6 190.4h.4zM88.6 190.4h.4z"/>
<path d="M88.7 190.4l.3 .1zM88.7 190.4l.3 .1z"/>
<path d="M88.7 190.5h.3zM88.7 190.5h.3z"/>
<path d="M88.7 190.5l.3 .1zM88.7 190.5l.3 .1z"/>
<path d="M88.8 190.6h.2zM88.8 190.6h.2z"/>
<path d="M88.8 190.6h.2zM88.8 190.6h.2z"/>
<path d="M88.9 190.6h.1zM88.9 190.6h.1z"/>
<path d="M89 189.9l.1 .1zM89 189.9l.1 .1z"/>
<path d="M89 190h.2zM89 190h.2z"/>
<path d="M89 190h.2zM89 190h.2z"/>
<path d="M89 190.6h.2zM89 190.6h.1z"/>
<path d="M89 190l.3 .1zM89 190l.3 .1z"/>
<path d="M89 190.6h.2zM89 190.6h.2z"/>
<path d="M89 190.1h.3zM89 190.1h.3z"/>
<path d="M89 190.5h.3zM89 190.5l.2 .1z"/>
<path d="M89 190.1l.3 .1zM89 190.1l.3 .1z"/>
<path d="M89 190.5h.3zM89 190.5h.3z"/>
<path d="M89 190.2h.3zM89 190.2h.3z"/>
<path d="M89 190.4h.3zM89 190.4l.3 .1z"/>
<path d="M89 190.2l.3 .1zM89 190.2l.3 .1z"/>
<path d="M89 190.4h.3zM89 190.4h.3z"/>
<path d="M89 190.3h.3zM89 190.3l.3 .1z"/>
<path d="M89.3 190.3l.8-.3v.3zM89.3 190.3l.8 .3v-.3z"/>
</g>
<g fill="none" stroke="#000" stroke-width=".25">
<path d="M8.4 4.2l-.1 .3a.34 .34 0 0 1-.5-.4 .34 .34 0 0 1 .5-.2l.1 .3a.6 .6 0 0 1-.4 .8l-.2-.2M8.9 3.8v1.2l.2-.3M9.6 3.8h.1a.7 .7 0 0 1 0 1.2l-.3-.5zM11.5 3.8v1.2l.2-.3M12.2 3.8h.1a.69 .69 0 0 1 .4 .6 .69 .69 0 0 1-.4 .6l-.3-.5zM14.3 3.8l-.4 1.2h.6M14.9 3.8h.2a.7 .7 0 0 1 0 1.2l-.3-.5zM16.9 3.8v1.2l.2-.3M17.5 3.8h.2a.7 .7 0 0 1 0 1.2l-.3-.5zM19.9 4a.37 .37 0 0 0-.7 0 .37 .37 0 0 0 .4 .5l-.3 .5h.5M20.8 4a.37 .37 0 0 0-.5-.1 .37 .37 0 0 0-.1 .5 .37 .37 0 0 0 .6 .1l-.1 .5h-.4M21.2 4.3h.8"/>
<path d="M22.6 3.8v1.2l.2-.3M23.9 3.8v1.2h.6v-1.2M24.8 3.5v.3h1v-.3M24.9 3.8v1.2h.5a1.25 1.25 0 0 1 .3-1.2M27.5 3.8v1.2l-.6-.1v-.5l.6-.1M27.9 3.8v1.2l.6-1.2v1.2M29.1 4l.3 1M29.3 3.8l-.1 .1-.4 1.1M30.1 3.8v1.2h-.6M31.1 4.4l-.6-.1v-.5h.6v1.2h-.5M254.4 197.6l.4-1.4 .4 1.4M254.5 197.1h.6"/>
<path d="M255.4 197.6l.3-.1v-.8h.3v.9M256.4 196.9l.2-.2 .4 .2-.5 .3v.3l.3 .1 .2-.2M257.5 196.7a.42 .42 0 0 1 .5 .4 .42 .42 0 0 1-.5 .4l-.2-.3zM258.1 190.2h-.7v1.7h.8l.1-.3-.1-.5-.8-.1M258.4 196.9l.1-.2a.42 .42 0 0 1 .6 .4 .42 .42 0 0 1-.6 .4l-.1-.1M258.4 196.7v1.4M259 199.3l.3-.3 .3 .1v.8M259 199v.9M259.4 196.7l.1 .8 .3 .1 .2-.3M259.6 190.2h-.8v1.7M259.8 190.2l.4 1.4M260 196.7v.9"/>
<path d="M260.2 199.1a.42 .42 0 0 1 .5 .4 .42 .42 0 0 1-.5 .4l-.2-.4zM260.5 196.9l.2-.2h.2l.1 .9M260.5 196.7v.9M260.7 190.2l-.5 1.6-.3 .1M261 196.9l.3-.2h.2v.9M261 190.2v1.7l1-1.7v1.7M261.7 199.2l-.1-.1a.42 .42 0 0 0-.6 .4 .42 .42 0 0 0 .6 .4l.1-.2M261.7 199l-.1 1.3h-.4M262 197.6v-.9l.3 .7 .4-.7v.9M262.1 199.3l.3-.3 .2 .1 .1 .8M262.1 199v.9M262.5 191.1l.8-.1 .1-.2-.1-.5-.8-.1v1.7"/>
<path d="M263.1 199.2l.1-.1a.42 .42 0 0 1 .6 .4 .42 .42 0 0 1-.6 .4l-.1-.2M263.1 199v1.4M264.2 196.9l.2-.2h.3l.1 .9M264.2 196.7v.9M264.3 199.1a.42 .42 0 0 1 .5 .4 .42 .42 0 0 1-.5 .4l-.2-.4zM265 192.3v-.4h1.3v.4M265.1 199.2l.2-.2 .3 .1v.2l-.4 .2-.1 .2 .2 .2 .4-.2M265.1 191.9a1.74 1.74 0 0 0 .4-1.7h.7v1.7M265.2 196.9l.1-.2a.42 .42 0 0 1 .5 .4 .42 .42 0 0 1-.5 .4l-.1-.1M265.2 196.7v1.4M266.1 199.2l.1-.1a.42 .42 0 0 1 .5 .4 .42 .42 0 0 1-.5 .4l-.1-.2M266.1 199v1.4"/>
<path d="M266.2 196.7l.1 .8 .2 .1 .3-.3M266.7 191.9v-1.7h1v1.7M266.8 196.7v.9M267.2 197.1h.6M267.2 196.7v.9M267.7 199.2l-.1-.1a.42 .42 0 0 0-.6 .4 .42 .42 0 0 0 .6 .4l.1-.2M267.7 199v.9M267.8 196.7v.9M268.1 199.9v-.9l.4 .7 .4-.7v.9M268.3 196.7v.8l.3 .1 .2-.3M268.8 196.7v.9M269.2 190.5l.4-.3v1.7"/>
<path d="M269.3 197.6v-.9l.4 .7 .3-.7v.9M269.3 199.9v-.9l.4 .7 .4-.7v.9M270.3 191.2h1.2M270.5 199.4a.35 .35 0 0 1 .5 0 .35 .35 0 0 1-.1 .5l-.4-.1M270.5 199v.9M271.1 196.9l-.1-.2a.42 .42 0 0 0-.6 .4 .42 .42 0 0 0 .6 .4l.1-.1M271.1 196.7v.9M271.2 199v.9M271.5 197.1h.3l.1-.4a.41 .41 0 0 1 .5 .4 .41 .41 0 0 1-.5 .4l-.1-.4M271.5 196.7v.9M272.8 196.7v.8l.2 .1 .3-.3M272.9 190.2h-.7l-.1 .7a.54 .54 0 0 1 .8 .1 .54 .54 0 0 1 0 .7 .54 .54 0 0 1-.8 .1v-.2"/>
<path d="M273.3 196.7l.1 .8 .2 .1 .3-.3M273.5 190.2h.8l-.4 .7a.52 .52 0 0 1 .4 .7 .52 .52 0 0 1-.9 0M273.9 196.7l.1 1.1M274.2 197.1h.7l-.1-.4a.42 .42 0 0 0-.6 .4 .42 .42 0 0 0 .6 .4l.1-.1M275.2 196.7l.1 .8 .3 .1 .2-.3M275.4 196.4l.1 .1 .3-.1M275.8 196.7v.9M276.2 190.3l.4-.1a1.15 1.15 0 0 1 0 1.7h-.2a1.3 1.3 0 0 1-.2-1.6zM277.4 190.5l.3-.3v1.7M279.9 190.3l.4-.1a1.15 1.15 0 0 1 0 1.7h-.2a1.28 1.28 0 0 1-.2-1.6zM281.1 190.2h.9l-.7 1.7M283.9 190.3l.3-.1a1.15 1.15 0 0 1 0 1.7h-.1a1.28 1.28 0 0 1-.2-1.6z"/>
<path d="M285 190.5l.4-.3v1.7M287.6 190.3l.3-.1a1.15 1.15 0 0 1 0 1.7h-.1a1.3 1.3 0 0 1-.2-1.6zM288.7 190.5l.4-.3v1.7M290.6 190.4a.37 .37 0 0 0-.6-.1l-.2 .6 .2 1a.49 .49 0 0 0 .7-.5 .49 .49 0 0 0-.7-.5l-.2 .5M282.4 206.3l.2-.2 .4 .2-.5 .3v.3l.3 .1 .2-.2M282.5 203.2v1.5M282.8 203.8l.5 .9M283.3 203.2l-.8 1M283.4 206.3l.1-.2a.42 .42 0 0 1 .5 .4 .42 .42 0 0 1-.5 .4l-.1-.1M283.4 206.1v1.4M284.2 203.9l-.1-.1a.42 .42 0 0 0-.6 .4 .42 .42 0 0 0 .6 .4l.1-.1M284.2 203.7v1"/>
<path d="M284.3 206.9h.1M285 203.7v1.4M285.4 206.1l-.1 .3a.38 .38 0 0 1-.6-.4 .38 .38 0 0 1 .7-.2v.3a.67 .67 0 0 1-.4 .9l-.2-.2M285.7 204.5v.1M286.5 205.8l-.3-.2a.8 .8 0 0 0 0 1.4 .4 .4 0 0 0 .3-.6 .4 .4 0 0 0-.6-.1l-.1 .2M286.9 205.9l.3-.3 .3 .1 .1 .2-.2 .4-.5 .7h.7M287.4 203.2v1.5l.7-1.5v1.5M288.6 203.2v1.5M288.7 206.1l-.2 .3a.38 .38 0 0 1-.5-.4 .38 .38 0 0 1 .6-.2l.1 .3a.67 .67 0 0 1-.5 .9l-.2-.2M288.8 203.8l.5 .9M289.3 203.2l-.7 1M289.5 203.2h.7"/>
<path d="M289.7 206.1l-.1 .3a.38 .38 0 0 1-.6-.4 .38 .38 0 0 1 .7-.2v.3a.67 .67 0 0 1-.4 .9l-.2-.2M289.9 203.2v1.5M290.1 205.9l.3-.3v1.4"/>
<circle cx="285" cy="204.2" r=".47"/>
</g>
<g font-size="2.8">
<text x="28.7" y="22.5">Начало</text>
<text x="83" y="34.1">состояние</text>
<text x="83.9" y="31.1">Целевое</text>
<text x="137.6" y="32.6">Первый пакет</text>
<text x="140.4" y="35.5">для этого</text>
<text x="24" y="41.2">Подпрограмма</text>
<text x="80.8" y="37">соответствует</text>
<text x="83.2" y="40">текущему</text>
<text x="142.3" y="38.6">файла</text>
<text x="221" y="40.5">Все пакеты</text>
<text x="23.6" y="44.1">инициализации</text>
<text x="221.5" y="43.6">для файла</text>
<text x="221.7" y="46.5">получены</text>
<text x="165.1" y="51.8">Файл уже</text>
<text x="81.3" y="59.1">Контрольная</text>
<text x="164.1" y="54.7">существует</text>
<text x="244.7" y="58.2">Контрольная</text>
<text x="22.5" y="64.1">Ожидание пакета</text>
<text x="80.4" y="62">сумма данных</text>
<text x="85.5" y="65">верна</text>
<text x="246.3" y="64.1">совпадает</text>
<text x="248.6" y="61.2">сумма</text>
<text x="22.4" y="67">на заданом порте</text>
<text x="185.5" y="67.9">Перенос файла в</text>
<text x="188.9" y="70.9">каталог Old</text>
<text x="267.1" y="75.8">Перенос файла в</text>
<text x="267.3" y="78.9">Рабочий каталог</text>
<text x="27.9" y="87.6">Пакет из</text>
<text x="80" y="87.1">Тип изменения</text>
<text x="160.3" y="89.1">Создание пустого</text>
<text x="24.8" y="90.5">настроенного</text>
<text x="26.9" y="93.5">источника</text>
<text x="84.3" y="90">Создать</text>
<text x="160.7" y="92.2">файла в каталоге</text>
<text x="163.2" y="95.3">Downloading</text>
<text x="220.1" y="100.7">Обновление</text>
<text x="221.6" y="106.5">состояния</text>
<text x="222.1" y="103.6">текущего</text>
<text x="80" y="113.5">Тип изменения</text>
<text x="160.9" y="110.7">Резервирование</text>
<text x="161.9" y="113.6">места на диске</text>
<text x="218.1" y="109.5">каталога в кеше</text>
<text x="22.5" y="117">идемпотентности</text>
<text x="26.2" y="119.9">есть в кеше</text>
<text x="29.6" y="114.1">Токен</text>
<text x="80.4" y="116.5">Модификация</text>
<text x="161.1" y="119.6">целевой размер</text>
<text x="163.8" y="116.6">размером с</text>
<text x="222.8" y="123.2">Очистка</text>
<text x="251.5" y="124.9">Время устаревания файлов</text>
<text x="216.7" y="129.2">файлов в каталоге</text>
<text x="220.7" y="126.1">устаревших</text>
<text x="252.4" y="127.8">задается в подпрограмме</text>
<text x="258.3" y="130.7">инициализации</text>
<text x="25.8" y="137.4">Добавление</text>
<text x="141.6" y="135.3">Замена</text>
<text x="216.7" y="132.3">Old и Downloading</text>
<text x="22.5" y="143.3">идемпотентности</text>
<text x="29.1" y="140.3">токена</text>
<text x="80" y="140">Тип изменения</text>
<text x="84.2" y="143">Удалить</text>
<text x="133.6" y="138.2">зарезервированного</text>
<text x="135.8" y="141.3">места в файле на</text>
<text x="29.7" y="146.2">в кеш</text>
<text x="136.3" y="144.2">даные из пакета</text>
<text x="23.3" y="161.7">Очистка кеша от</text>
<text x="26.1" y="164.6">устаревших</text>
<text x="28.3" y="167.7">записей</text>
<text x="81.4" y="166.7">существует в</text>
<text x="85.9" y="163.8">Файл</text>
<text x="83.8" y="169.8">рабочем</text>
<text x="83.8" y="172.7">каталоге</text>
<text x="103.8" y="178.2">Перенос файла в</text>
<text x="107.1" y="181.3">каталог Old</text>
</g>
<g font-size="2.2">
<text x="18.3" y="16.5">1</text>
<text x="227" y="22.4">3</text>
<text x="77.8" y="28.9">8</text>
<text x="134.2" y="28.9">15</text>
<text x="18.3" y="34.2">2</text>
<text x="105" y="34">да</text>
<text x="116" y="35.6">1</text>
<text x="161.9" y="34">да</text>
<text x="56.5" y="37.9">1</text>
<text x="215.8" y="36.9">21</text>
<text x="243.5" y="42">да</text>
<text x="89.8" y="45.9">нет</text>
<text x="146.8" y="45.9">нет</text>
<text x="159" y="46.6">16</text>
<text x="186.7" y="51.7">да</text>
<text x="228.4" y="53.8">нет</text>
<text x="18.3" y="57.2">3</text>
<text x="77.8" y="55.4">9</text>
<text x="240.6" y="54.5">22</text>
<text x="268.3" y="59.6">да</text>
<text x="104.4" y="60.7">нет</text>
<text x="116" y="62.1">1</text>
<text x="171.6" y="63.5">нет</text>
<text x="180.3" y="60.7">17</text>
<text x="253.2" y="71.5">нет</text>
<text x="261.9" y="68.6">23</text>
<text x="89.7" y="72.2">да</text>
<text x="215.3" y="76.1">2</text>
<text x="21.9" y="83.6">4</text>
<text x="77.2" y="81.9">10</text>
<text x="155.5" y="83.8">18</text>
<text x="48.4" y="88.9">нет</text>
<text x="105" y="87">да</text>
<text x="33.7" y="100.4">да</text>
<text x="89.8" y="98.8">нет</text>
<text x="212.3" y="96.4">24</text>
<text x="155.5" y="106.7">19</text>
<text x="21.9" y="110.1">5</text>
<text x="77.2" y="108.4">11</text>
<text x="105" y="113.5">да</text>
<text x="49" y="115.2">да</text>
<text x="212.3" y="119.3">25</text>
<text x="89.8" y="125.3">нет</text>
<text x="33.8" y="127.1">нет</text>
<text x="130.7" y="131.3">20</text>
<text x="18.3" y="133.1">6</text>
<text x="77.2" y="134.9">12</text>
<text x="104.4" y="140.1">нет</text>
<text x="116" y="141.6">1</text>
<text x="226.9" y="147.2">1</text>
<text x="89.7" y="151.6">да</text>
<text x="18.3" y="156">7</text>
<text x="77.2" y="161.3">13</text>
<text x="145.4" y="159.2">3</text>
<text x="105" y="166.4">да</text>
<text x="89.8" y="178.3">нет</text>
<text x="98.5" y="175.5">14</text>
<text x="88.4" y="199.7">2</text>
</g>
</svg>
